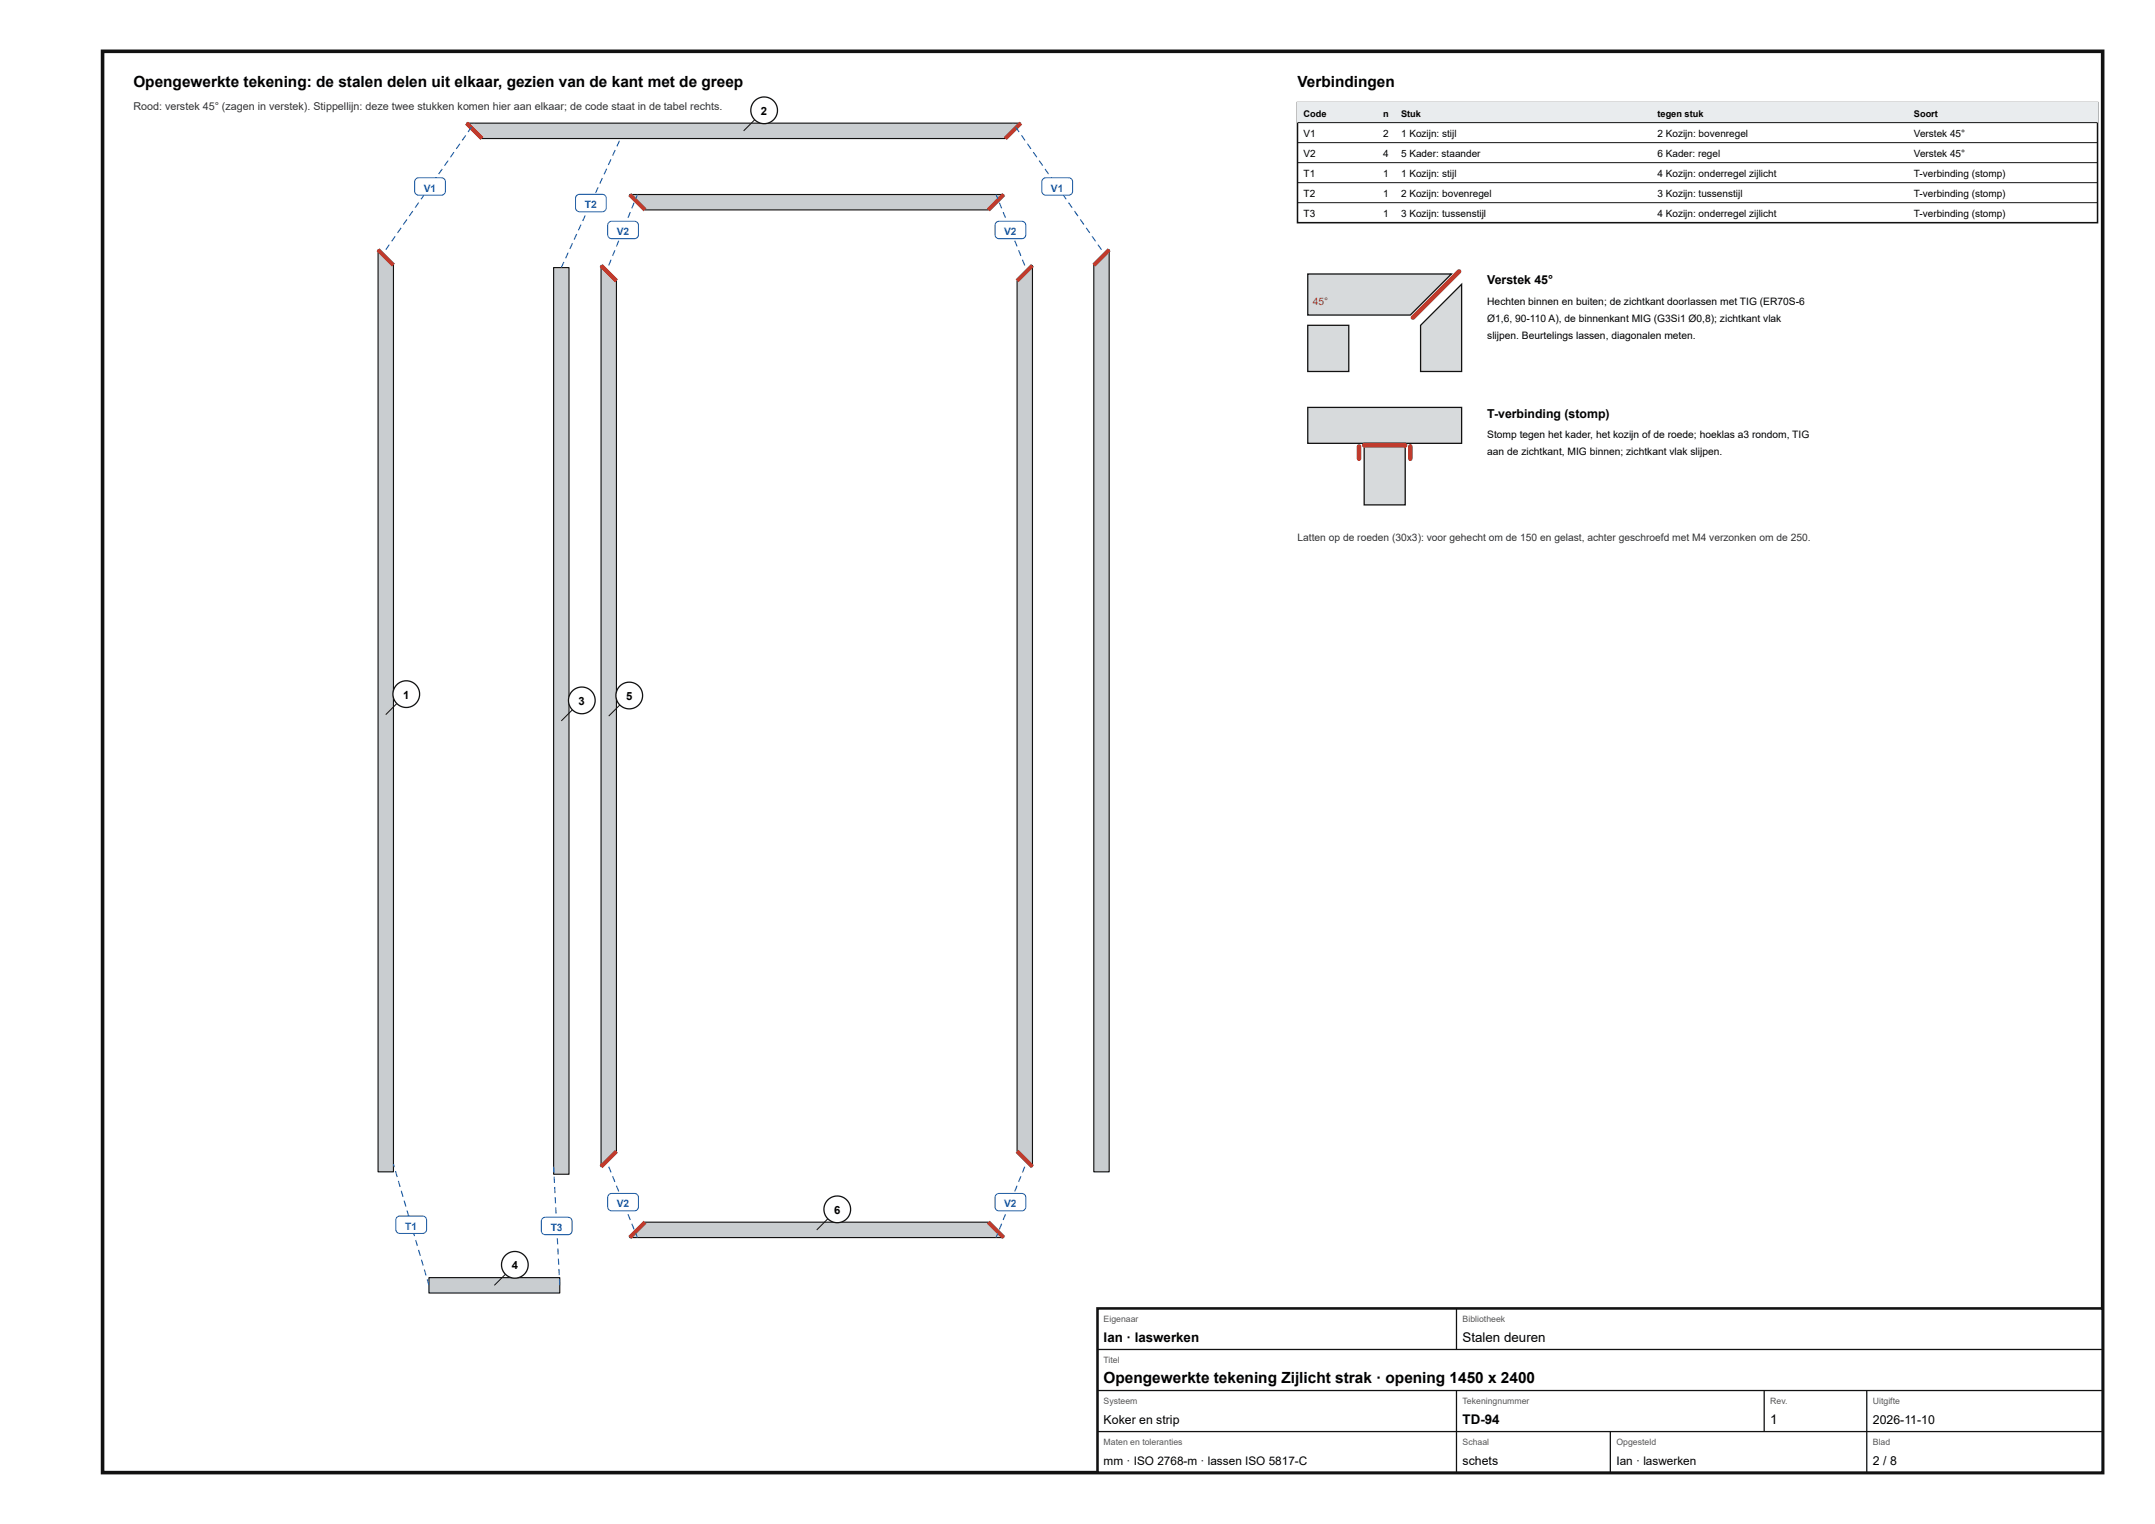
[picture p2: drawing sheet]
<svg xmlns="http://www.w3.org/2000/svg" width="420mm" height="297mm" viewBox="0 0 420 297" stroke-linecap="round" stroke-linejoin="round" font-family="sans-serif">
<path d="M20 10h390v277h-390z" fill="none" stroke="#111" stroke-width=".7" stroke-linecap="butt"/>
<path d="M73.7 48.7l3 3v176.7h-3z" fill="#c9cdd0"/>
<path d="M73.7 48.7l3 3v176.7h-3z" fill="none" stroke="#111" stroke-width=".22"/>
<path d="M73.7 48.7l3 3" fill="none" stroke="#c0392b" stroke-width=".8" stroke-linecap="butt"/>
<path d="M213.3 51.7l3-3v179.7h-3z" fill="#c9cdd0"/>
<path d="M213.3 51.7l3-3v179.7h-3z" fill="none" stroke="#111" stroke-width=".22"/>
<path d="M216.3 48.7l-3 3" fill="none" stroke="#c0392b" stroke-width=".8" stroke-linecap="butt"/>
<path d="M91 24h108l-3 3h-102z" fill="#c9cdd0"/>
<path d="M91 24h108l-3 3h-102z" fill="none" stroke="#111" stroke-width=".22"/>
<path d="M91 24l3 3M199 24l-3 3" fill="none" stroke="#c0392b" stroke-width=".8" stroke-linecap="butt"/>
<path d="M107.9 52.2h3v176.6h-3z" fill="#c9cdd0"/>
<path d="M107.9 52.2h3v176.6h-3z" fill="none" stroke="#111" stroke-width=".22"/>
<path d="M83.6 249h25.5v3h-25.5z" fill="#c9cdd0"/>
<path d="M83.6 249h25.5v3h-25.5z" fill="none" stroke="#111" stroke-width=".22"/>
<path d="M117.2 51.7l3 3v169.7l-3 3z" fill="#c9cdd0"/>
<path d="M117.2 51.7l3 3v169.7l-3 3z" fill="none" stroke="#111" stroke-width=".22"/>
<path d="M117.2 51.7l3 3M120.2 224.4l-3 3" fill="none" stroke="#c0392b" stroke-width=".8" stroke-linecap="butt"/>
<path d="M198.3 54.7l3-3v175.7l-3-3z" fill="#c9cdd0"/>
<path d="M198.3 54.7l3-3v175.7l-3-3z" fill="none" stroke="#111" stroke-width=".22"/>
<path d="M201.3 51.7l-3 3M198.3 224.4l3 3" fill="none" stroke="#c0392b" stroke-width=".8" stroke-linecap="butt"/>
<path d="M125.8 238.2h66.9l3 3h-72.9z" fill="#c9cdd0"/>
<path d="M125.8 238.2h66.9l3 3h-72.9z" fill="none" stroke="#111" stroke-width=".22"/>
<path d="M125.8 238.2l-3 3M192.7 238.2l3 3" fill="none" stroke="#c0392b" stroke-width=".8" stroke-linecap="butt"/>
<path d="M122.8 37.9h72.9l-3 3h-66.9z" fill="#c9cdd0"/>
<path d="M122.8 37.9h72.9l-3 3h-66.9z" fill="none" stroke="#111" stroke-width=".22"/>
<path d="M122.8 37.9l3 3M195.7 37.9l-3 3" fill="none" stroke="#c0392b" stroke-width=".8" stroke-linecap="butt"/>
<path d="M75.8 47.6l.2 .1-.7 1-.2-.1zM77 46l.1 .1-.6 1-.2-.1zM78.1 44.3l.2 .2-.7 1-.2-.2zM79.3 42.7l.1 .1-.7 1-.1-.1zM80.4 41.1l.2 .1-.7 1-.2-.1zM81.5 39.4l.2 .2-.7 .9-.1-.1zM82.7 37.8l.2 .1-.7 1-.2-.1zM83.8 36.2l.2 .1-.7 1-.1-.2zM85 34.5l.2 .1-.7 1-.2-.1zM86.1 32.9l.2 .1-.7 1-.2-.1zM87.3 31.2l.2 .2-.7 .9-.2-.1zM88.4 29.6l.2 .1-.7 1-.2-.1zM89.6 28l.2 .1-.7 1-.2-.2zM90.7 26.3l.2 .1-.7 1-.2-.1zM91.9 24.7l.1 .1-.6 1-.2-.1zM92.4 23.9l.1 .3z" fill="#1f5fa8"/>
<path d="M81.1 34.9l.5-.3h4.4a.8 .8 0 0 1 .8 .8v1.8a.8 .8 0 0 1-.8 .8h-4.4a.8 .8 0 0 1-.8-.8l.1-1.9z" fill="#fff"/>
<path d="M81.1 34.9l.5-.3h4.4a.8 .8 0 0 1 .8 .8v1.8a.8 .8 0 0 1-.8 .8h-4.4a.8 .8 0 0 1-.8-.8l.1-1.9z" fill="none" stroke="#1f5fa8" stroke-width=".2"/>
<path d="M214 47.7l.2-.1 .7 1-.2 .1zM212.9 46.1l.1-.1 .7 1-.2 .1zM211.7 44.5l.2-.2 .7 1-.2 .2zM210.6 42.8l.1-.1 .7 1-.2 .1zM209.4 41.2l.2-.1 .7 1-.2 .1zM208.3 39.6l.1-.2 .7 1-.1 .1zM207.1 37.9l.2-.1 .7 1-.2 .1zM206 36.3l.2-.1 .6 .9-.1 .2zM204.8 34.6l.2-.1 .7 1-.2 .1zM203.7 33l.2-.1 .6 1-.1 .1zM202.5 31.4l.2-.2 .7 1-.2 .1zM201.4 29.7l.2-.1 .7 1-.2 .1zM200.2 28.1l.2-.1 .7 .9-.2 .2zM199.1 26.4l.2-.1 .7 1-.2 .1zM197.9 24.8l.2-.1 .7 1-.2 .1zM197.4 24.1l.3-.1z" fill="#1f5fa8"/>
<path d="M203.4 34.9l.5-.3h4.4a.8 .8 0 0 1 .8 .8v1.8a.8 .8 0 0 1-.8 .8h-4.4a.8 .8 0 0 1-.8-.8l.1-1.9z" fill="#fff"/>
<path d="M203.4 34.9l.5-.3h4.4a.8 .8 0 0 1 .8 .8v1.8a.8 .8 0 0 1-.8 .8h-4.4a.8 .8 0 0 1-.8-.8l.1-1.9z" fill="none" stroke="#1f5fa8" stroke-width=".2"/>
<path d="M109.8 51l.2 .1-.5 1.1-.2-.1zM110.7 49.2l.2 .1-.5 1.1-.2-.1zM111.5 47.4l.2 .1-.5 1.1-.2-.1zM112.4 45.6l.2 .1-.5 1h-.2zM113.2 43.7l.2 .1-.5 1.1-.2-.1zM114 41.9l.2 .1-.5 1.1-.2-.1zM114.9 40.1l.2 .1-.5 1.1-.2-.1zM115.7 38.3l.2 .1-.5 1.1-.2-.1zM116.5 36.5l.2 .1-.5 1.1-.2-.1zM117.4 34.7h.2l-.5 1.1-.2-.1zM118.2 32.8l.2 .1-.5 1.1-.2-.1zM119 31l.2 .1-.5 1.1-.2-.1zM119.9 29.2l.2 .1-.5 1.1-.2-.1zM120.7 27.4l.2 .1-.5 1.1-.2-.1z" fill="#1f5fa8"/>
<path d="M112.5 38.1l.5-.2h4.4a.8 .8 0 0 1 .8 .8v1.8a.8 .8 0 0 1-.8 .8h-4.4a.8 .8 0 0 1-.8-.8v-2z" fill="#fff"/>
<path d="M112.5 38.1l.5-.2h4.4a.8 .8 0 0 1 .8 .8v1.8a.8 .8 0 0 1-.8 .8h-4.4a.8 .8 0 0 1-.8-.8v-2z" fill="none" stroke="#1f5fa8" stroke-width=".2"/>
<path d="M83.2 249.4l.2-.1 .3 1.2h-.2zM82.6 247.5l.2-.1 .4 1.1-.2 .1zM82.1 245.5h.2l.3 1.1-.2 .1zM81.5 243.6h.2l.4 1.1-.3 .1zM80.9 241.7l.3-.1 .3 1.2-.2 .1zM80.4 239.8l.2-.1 .3 1.2h-.2zM79.8 237.9l.2-.1 .4 1.2h-.2zM79.3 235.9h.2l.3 1.1-.2 .1zM78.7 234h.2l.3 1.1-.2 .1zM78.1 232.1l.2-.1 .4 1.2-.2 .1zM77.6 230.2l.2-.1 .3 1.2h-.2zM77 228.3l.2-.1 .4 1.2h-.3zM76.6 226.9l.2-.1 .2 .6-.2 .1z" fill="#1f5fa8"/>
<path d="M77.4 237.2l.6-.2h4.4a.8 .8 0 0 1 .8 .8v1.8a.8 .8 0 0 1-.8 .8h-4.4a.8 .8 0 0 1-.8-.8v-2z" fill="#fff"/>
<path d="M77.4 237.2l.6-.2h4.4a.8 .8 0 0 1 .8 .8v1.8a.8 .8 0 0 1-.8 .8h-4.4a.8 .8 0 0 1-.8-.8v-2z" fill="none" stroke="#1f5fa8" stroke-width=".2"/>
<path d="M109 249.3h.2l.1 1.2h-.3zM108.9 247.3h.2l.1 1.2h-.3zM108.8 245.3h.2l.1 1.2h-.3zM108.7 243.3h.2v1.2h-.2zM108.6 241.3h.2v1.2h-.2zM108.5 239.3h.2v1.2h-.2zM108.4 237.3h.2v1.2h-.2zM108.3 235.3h.2v1.2h-.2zM108.1 233.3h.3v1.2h-.2zM108 231.3h.3v1.2h-.2zM107.9 229.3h.3v1.2h-.2zM107.8 227.4l.3-.1v1.2h-.2z" fill="#1f5fa8"/>
<path d="M105.8 237.5l.5-.3h4.4a.8 .8 0 0 1 .8 .8v1.8a.8 .8 0 0 1-.8 .8h-4.4a.8 .8 0 0 1-.8-.8l.1-1.9z" fill="#fff"/>
<path d="M105.8 237.5l.5-.3h4.4a.8 .8 0 0 1 .8 .8v1.8a.8 .8 0 0 1-.8 .8h-4.4a.8 .8 0 0 1-.8-.8l.1-1.9z" fill="none" stroke="#1f5fa8" stroke-width=".2"/>
<path d="M118.6 227.4l.2-.1 .5 1.1-.3 .1zM119.3 229.3l.3-.1 .4 1.1-.2 .1zM120.1 231.1l.2-.1 .5 1.2h-.3zM120.8 233l.3-.1 .4 1.1-.2 .1zM121.6 234.8h.2l.5 1.1h-.3zM122.3 236.7l.3-.1 .4 1.1-.2 .1zM123.1 238.5h.2l.5 1.1-.3 .1zM123.9 240.4l.2-.1 .3 .8-.2 .1z" fill="#1f5fa8"/>
<path d="M118.7 232.8l.6-.2h4.4a.8 .8 0 0 1 .8 .8v1.8a.8 .8 0 0 1-.8 .8h-4.4a.8 .8 0 0 1-.8-.8v-2z" fill="#fff"/>
<path d="M118.7 232.8l.6-.2h4.4a.8 .8 0 0 1 .8 .8v1.8a.8 .8 0 0 1-.8 .8h-4.4a.8 .8 0 0 1-.8-.8v-2z" fill="none" stroke="#1f5fa8" stroke-width=".2"/>
<path d="M119 50.6l.3 .1-.5 1.1-.2-.1zM119.8 48.7l.2 .1-.4 1.1-.3-.1zM120.5 46.9l.3 .1-.5 1.1-.2-.1zM121.3 45l.2 .1-.4 1.1-.3-.1zM122 43.2h.3l-.5 1.2-.2-.1zM122.8 41.3l.2 .1-.4 1.1-.3-.1zM123.5 39.5h.3l-.5 1.1h-.2zM124.2 37.9l.2 .1-.3 .8-.3-.1z" fill="#1f5fa8"/>
<path d="M118.7 43.4l.6-.3h4.4a.8 .8 0 0 1 .8 .8v1.8a.8 .8 0 0 1-.8 .8h-4.4a.8 .8 0 0 1-.8-.8v-1.9z" fill="#fff"/>
<path d="M118.7 43.4l.6-.3h4.4a.8 .8 0 0 1 .8 .8v1.8a.8 .8 0 0 1-.8 .8h-4.4a.8 .8 0 0 1-.8-.8v-1.9z" fill="none" stroke="#1f5fa8" stroke-width=".2"/>
<path d="M199.7 227.3l.2 .1-.4 1.1-.2-.1zM199 229.2l.2 .1-.5 1.1-.2-.1zM198.2 231l.2 .1-.4 1.1h-.2zM197.5 232.9l.2 .1-.5 1.1-.2-.1zM196.7 234.8h.2l-.4 1.1h-.2zM196 236.6l.2 .1-.5 1.1-.2-.1zM195.2 238.5h.2l-.4 1.2-.2-.1zM194.5 240.3l.2 .1-.4 .8-.2-.1z" fill="#1f5fa8"/>
<path d="M194.3 232.8l.5-.2h4.4a.8 .8 0 0 1 .8 .8v1.8a.8 .8 0 0 1-.8 .8h-4.4a.8 .8 0 0 1-.8-.8v-2z" fill="#fff"/>
<path d="M194.3 232.8l.5-.2h4.4a.8 .8 0 0 1 .8 .8v1.8a.8 .8 0 0 1-.8 .8h-4.4a.8 .8 0 0 1-.8-.8v-2z" fill="none" stroke="#1f5fa8" stroke-width=".2"/>
<path d="M199.3 50.7l.2-.1 .4 1.1-.2 .1zM198.5 48.8l.2-.1 .5 1.1-.2 .1zM197.8 47l.2-.1 .4 1.1-.2 .1zM197 45.1l.2-.1 .5 1.1-.2 .1zM196.3 43.2h.2l.4 1.1-.2 .1zM195.5 41.4l.2-.1 .5 1.1-.2 .1zM194.8 39.5h.2l.4 1.1h-.2zM194.1 38l.2-.1 .4 .8-.2 .1z" fill="#1f5fa8"/>
<path d="M194.3 43.4l.5-.3h4.4a.8 .8 0 0 1 .8 .8v1.8a.8 .8 0 0 1-.8 .8h-4.4a.8 .8 0 0 1-.8-.8v-1.9z" fill="#fff"/>
<path d="M194.3 43.4l.5-.3h4.4a.8 .8 0 0 1 .8 .8v1.8a.8 .8 0 0 1-.8 .8h-4.4a.8 .8 0 0 1-.8-.8v-1.9z" fill="none" stroke="#1f5fa8" stroke-width=".2"/>
<path d="M77.4 137.1l-2.2 2.2" fill="none" stroke="#111" stroke-width=".19"/>
<circle cx="79.2" cy="135.3" r="2.6" fill="#fff"/>
<circle cx="79.2" cy="135.3" r="2.6" fill="none" stroke="#111" stroke-width=".25"/>
<path d="M147.2 23.3l-2.2 2.2" fill="none" stroke="#111" stroke-width=".19"/>
<circle cx="149" cy="21.5" r="2.6" fill="#fff"/>
<circle cx="149" cy="21.5" r="2.6" fill="none" stroke="#111" stroke-width=".25"/>
<path d="M111.6 138.3l-2.2 2.2" fill="none" stroke="#111" stroke-width=".19"/>
<circle cx="113.4" cy="136.5" r="2.6" fill="#fff"/>
<circle cx="113.4" cy="136.5" r="2.6" fill="none" stroke="#111" stroke-width=".25"/>
<path d="M98.6 248.3l-2.2 2.2" fill="none" stroke="#111" stroke-width=".19"/>
<circle cx="100.4" cy="246.5" r="2.6" fill="#fff"/>
<circle cx="100.4" cy="246.5" r="2.6" fill="none" stroke="#111" stroke-width=".25"/>
<path d="M120.9 137.4l-2.2 2.2" fill="none" stroke="#111" stroke-width=".19"/>
<circle cx="122.7" cy="135.5" r="2.6" fill="#fff"/>
<circle cx="122.7" cy="135.5" r="2.6" fill="none" stroke="#111" stroke-width=".25"/>
<path d="M161.5 237.5l-2.2 2.2" fill="none" stroke="#111" stroke-width=".19"/>
<circle cx="163.3" cy="235.7" r="2.6" fill="#fff"/>
<circle cx="163.3" cy="235.7" r="2.6" fill="none" stroke="#111" stroke-width=".25"/>
<path d="M253 20h156v23.4h-156z" fill="none" stroke="#111" stroke-width=".3"/>
<path d="M253 20h156v3.9h-156z" fill="#e9ecee"/>
<path d="M253 23.9h156M253 27.8h156M253 31.7h156M253 35.6h156M253 39.5h156" fill="none" stroke="#111" stroke-width=".19"/>
<path d="M255 53.4h28l-8 8h-20z" fill="#d7dadc"/>
<path d="M255 53.4h28l-8 8h-20z" fill="none" stroke="#111" stroke-width=".25"/>
<path d="M255 63.4h8v9h-8z" fill="#d7dadc"/>
<path d="M255 63.4h8v9h-8z" fill="none" stroke="#111" stroke-width=".25"/>
<path d="M285 55.4v17h-8v-9z" fill="#d7dadc"/>
<path d="M285 55.4v17h-8v-9z" fill="none" stroke="#111" stroke-width=".25"/>
<path d="M284.5 52.9l-9 9" fill="none" stroke="#c0392b" stroke-width=".9"/>
<path d="M255 79.4h30v7h-30z" fill="#d7dadc"/>
<path d="M255 79.4h30v7h-30z" fill="none" stroke="#111" stroke-width=".25"/>
<path d="M266 86.4h8v12h-8z" fill="#d7dadc"/>
<path d="M266 86.4h8v12h-8z" fill="none" stroke="#111" stroke-width=".25"/>
<path d="M265 87v2.4M266 86.8h8M275 87v2.4" fill="none" stroke="#c0392b" stroke-width=".9"/>
<path d="M214 255h196v32h-196z" fill="#fff"/>
<path d="M214 255h196v32h-196z" fill="none" stroke="#111" stroke-width=".5"/>
<path d="M284 255v8M214 263h196M214 271h196M214 279h196M284 271v16M314 279v8M344 271v8M364 271v16" fill="none" stroke="#111" stroke-width=".25"/>
<g font-size="3">
<text x="26" y="17">Opengewerkte tekening: de stalen delen uit elkaar, gezien van de kant met de greep</text>
<text x="253" y="17">Verbindingen</text>
<text x="215.2" y="269.6">Opengewerkte tekening Zijlicht strak · opening 1450 x 2400</text>
</g>
<g font-size="2.6">
<text x="215.2" y="261.6">Ian · laswerken</text>
<text x="285.2" y="261.6">Stalen deuren</text>
<text x="285.2" y="277.6">TD-94</text>
<text x="345.2" y="277.6">1</text>
</g>
<g font-size="2.4">
<text x="290" y="55.4">Verstek 45°</text>
<text x="290" y="81.4">T-verbinding (stomp)</text>
<text x="215.2" y="277.6">Koker en strip</text>
<text x="365.2" y="277.6">2026-11-10</text>
<text x="285.2" y="285.6">schets</text>
<text x="365.2" y="285.6">2 / 8</text>
</g>
<g font-size="2.3">
<text x="215.2" y="285.6">mm · ISO 2768-m · lassen ISO 5817-C</text>
<text x="315.2" y="285.6">Ian · laswerken</text>
</g>
<g font-size="2.2">
<text x="148.4" y="22.4">2</text>
<text x="78.6" y="136.2">1</text>
<text x="112.8" y="137.4">3</text>
<text x="122.1" y="136.5">5</text>
<text x="162.6" y="236.6">6</text>
<text x="99.8" y="247.4">4</text>
</g>
<text font-size="2.1" fill="#333" x="26" y="21.5">Rood: verstek 45° (zagen in verstek). Stippellijn: deze twee stukken komen hier aan elkaar; de code staat in de tabel rechts.</text>
<g font-size="2" fill="#1f5fa8">
<text x="82.6" y="37.3">V1</text>
<text x="114" y="40.6">T2</text>
<text x="204.9" y="37.3">V1</text>
<text x="120.3" y="45.8">V2</text>
<text x="195.8" y="45.8">V2</text>
<text x="79" y="239.7">T1</text>
<text x="107.4" y="239.9">T3</text>
<text x="120.3" y="235.3">V2</text>
<text x="195.8" y="235.3">V2</text>
</g>
<text font-size="2" fill="#c0392b" x="256" y="59.4">45°</text>
<g font-size="2">
<text x="290" y="59.4">Hechten binnen en buiten; de zichtkant doorlassen met TIG (ER70S-6</text>
<text x="290" y="62.7">Ø1,6, 90-110 A), de binnenkant MIG (G3Si1 Ø0,8); zichtkant vlak</text>
<text x="290" y="66">slijpen. Beurtelings lassen, diagonalen meten.</text>
<text x="290" y="85.4">Stomp tegen het kader, het kozijn of de roede; hoeklas a3 rondom, TIG</text>
<text x="290" y="88.7">aan de zichtkant, MIG binnen; zichtkant vlak slijpen.</text>
</g>
<text font-size="2" fill="#333" x="253" y="105.4">Latten op de roeden (30x3): voor gehecht om de 150 en gelast, achter geschroefd met M4 verzonken om de 250.</text>
<g font-size="1.9">
<text x="254.2" y="26.6">V1</text>
<text x="269.7" y="26.6">2</text>
<text x="273.2" y="26.6">1 Kozijn: stijl</text>
<text x="323.2" y="26.6">2 Kozijn: bovenregel</text>
<text x="373.2" y="26.6">Verstek 45°</text>
<text x="254.2" y="30.5">V2</text>
<text x="254.2" y="34.4">T1</text>
<text x="269.7" y="30.5">4</text>
<text x="269.7" y="34.4">1</text>
<text x="273.2" y="30.5">5 Kader: staander</text>
<text x="273.2" y="34.4">1 Kozijn: stijl</text>
<text x="323.2" y="30.5">6 Kader: regel</text>
<text x="323.2" y="34.4">4 Kozijn: onderregel zijlicht</text>
<text x="373.2" y="30.5">Verstek 45°</text>
<text x="373.2" y="34.4">T-verbinding (stomp)</text>
<text x="254.2" y="38.3">T2</text>
<text x="269.7" y="38.3">1</text>
<text x="273.2" y="38.3">2 Kozijn: bovenregel</text>
<text x="323.2" y="38.3">3 Kozijn: tussenstijl</text>
<text x="373.2" y="38.3">T-verbinding (stomp)</text>
<text x="254.2" y="42.2">T3</text>
<text x="269.7" y="42.2">1</text>
<text x="273.2" y="42.2">3 Kozijn: tussenstijl</text>
<text x="323.2" y="42.2">4 Kozijn: onderregel zijlicht</text>
<text x="373.2" y="42.2">T-verbinding (stomp)</text>
</g>
<g font-size="1.8">
<text x="254.2" y="22.7">Code</text>
<text x="269.7" y="22.7">n</text>
<text x="273.2" y="22.7">Stuk</text>
<text x="323.2" y="22.7">tegen stuk</text>
<text x="373.2" y="22.7">Soort</text>
</g>
<g font-size="1.7" fill="#555">
<text x="215.2" y="257.6">Eigenaar</text>
<text x="285.2" y="257.6">Bibliotheek</text>
<text x="215.2" y="265.6">Titel</text>
<text x="215.2" y="273.6">Systeem</text>
<text x="285.2" y="273.6">Tekeningnummer</text>
<text x="345.2" y="273.6">Rev.</text>
<text x="365.2" y="273.6">Uitgifte</text>
<text x="215.2" y="281.6">Maten en toleranties</text>
<text x="285.2" y="281.6">Schaal</text>
<text x="315.2" y="281.6">Opgesteld</text>
<text x="365.2" y="281.6">Blad</text>
</g>
</svg>
